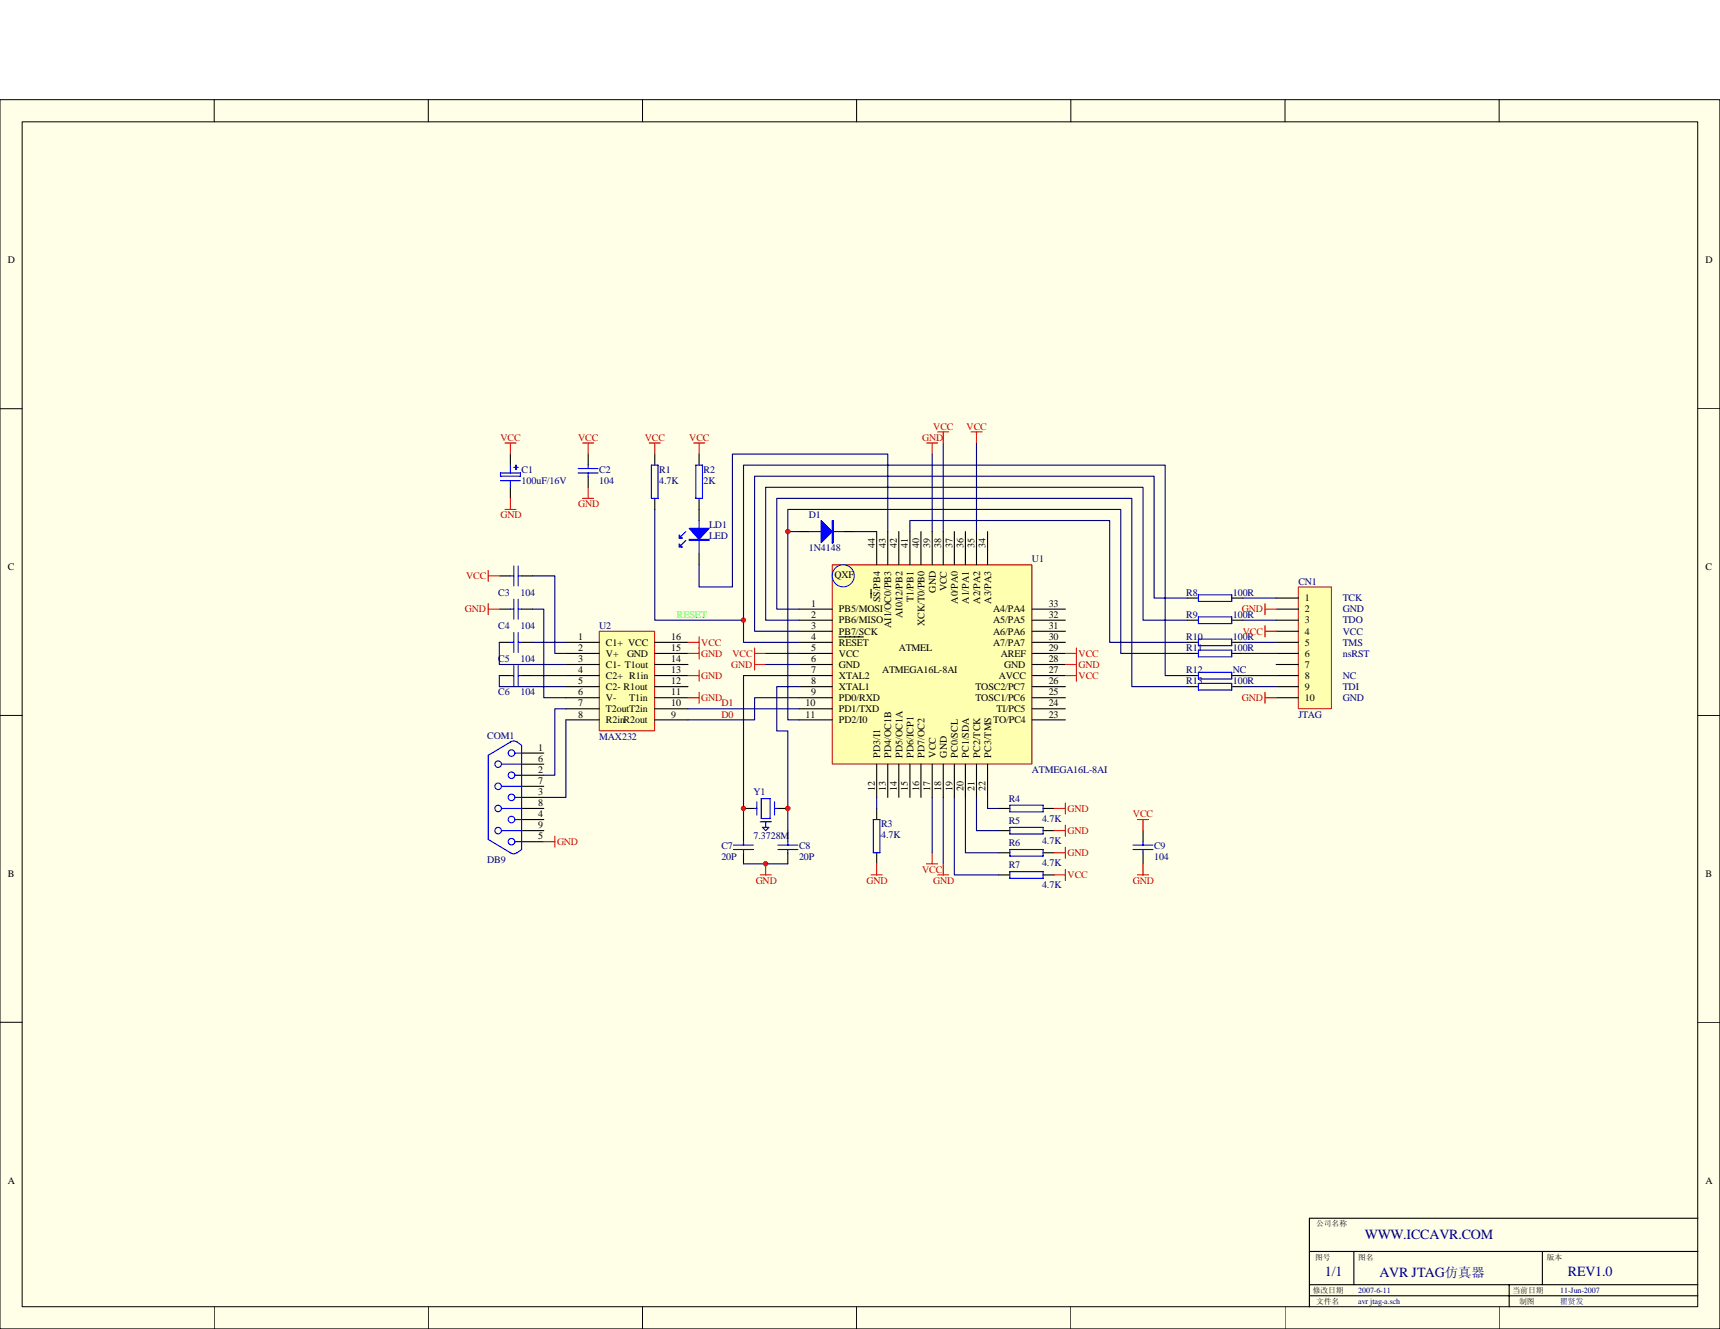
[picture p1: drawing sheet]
<svg xmlns="http://www.w3.org/2000/svg" width="279mm" height="216mm" viewBox="0 0 279 216" stroke-linecap="round" stroke-linejoin="round" font-family="sans-serif">
<path d="M0 16.2h279.4v199.7h-279.4z" fill="#ffffe8"/>
<g fill="none" stroke="#000" stroke-width=".16">
<path d="M0 16.2h279.4v199.7h-279.4zM3.6 19.8h272.2v192.5h-272.2zM34.8 16.2v3.6M69.6 16.2v3.6M104.4 16.2v3.6M139.1 16.2v3.6M173.9 16.2v3.6M208.7 16.2v3.6M243.5 16.2v3.6M0 66.4h3.6M275.8 66.4h3.6M0 116.2h3.6"/>
<path d="M275.8 116.2h3.6M0 166.1h3.6M275.8 166.1h3.6M34.8 212.3v3.6M69.6 212.3v3.6M104.4 212.3v3.6M139.1 212.3v3.6M173.9 212.3v3.6M208.7 212.3v3.6M243.5 212.3v3.6"/>
</g>
<path d="M275.8 197.9h-63.1v14.4M212.7 210.5h63.1M212.7 208.7h63.1M212.7 203.3h63.1M219.9 203.3v5.4M245.2 208.7v3.6M250.5 203.3v5.4" fill="none" stroke="#000" stroke-width=".18"/>
<path d="M210.9 95.4h5.4v19.7h-5.4z" fill="#ffffb0"/>
<path d="M210.9 95.4h5.4v19.7h-5.4z" fill="none" stroke="#800000" stroke-width=".16"/>
<g fill="none" stroke="#000" stroke-width=".18">
<path d="M207.3 97.2h3.6M207.3 99h3.6M207.3 100.8h3.6M207.3 102.6h3.6M207.3 104.4h3.6M207.3 106.2h3.6M207.3 107.9h3.6M207.3 109.7h3.6M207.3 111.5h3.6M207.3 113.3h3.6M84.7 131.3h3.6M84.7 122.3h3.6"/>
<path d="M84.7 124.1h3.6M84.7 125.9h3.6M84.7 127.7h3.6M84.7 129.5h3.6M84.7 133.1h3.6M84.7 134.9h3.6M84.7 136.7h3.6M120.8 134.9v1.8M120.8 138.5v1.8M120.8 131.3h1.8M126.2 131.3h1.8M128 134.9v1.8"/>
<path d="M128 138.5v1.8"/>
</g>
<g fill="none" stroke="#00f" stroke-width=".18">
<path d="M81.5 131.3h3.2M81.5 134.9h3.2M81.5 127.7h3.2M81.5 124.1h3.2M83.7 136.7h1M83.7 133.1h1M83.7 129.5h1M83.7 125.9h1M83.7 122.3h1M84 120.5l-.4-.1h-.5l-3.8 2.3v13.7l3.8 2.2 .5 .1 .4-.2M84 120.5l.7 .6v16.9l-.7 .5M119.1 137.3h3.3"/>
<path d="M119.1 138h3.3M120.8 136.7v.6M120.8 138v.5M122.6 131.3h.3M122.9 130.3v2.1M123.5 133.5h1.8M123.7 129.7h1.4v3.3h-1.4zM123.8 134.4h1.1l-.5 .5zM124.4 133.5v.9M125.8 130.3v2.1M125.8 131.3h.4M126.4 137.3h3.2"/>
<path d="M126.4 138h3.2M128 136.7v.6M128 138v.5"/>
<circle cx="80.9" cy="127.7" r=".53"/>
<circle cx="80.9" cy="124.1" r=".53"/>
<circle cx="80.9" cy="131.3" r=".53"/>
<circle cx="80.9" cy="134.9" r=".53"/>
<circle cx="83.1" cy="129.5" r=".54"/>
<circle cx="83.1" cy="125.9" r=".54"/>
<circle cx="83.1" cy="136.7" r=".54"/>
<circle cx="83.1" cy="133.1" r=".54"/>
<circle cx="83.1" cy="122.3" r=".54"/>
</g>
<path d="M120.8 140.3h7.2" fill="none" stroke="#000080" stroke-width=".18"/>
<path d="M112.7 72h1.8M113.6 72v1.8M123.5 142.1h1.8M124.4 140.3v1.8" fill="none" stroke="#f00" stroke-width=".18"/>
<path d="M97.4 102.6h8.9v16.1h-8.9z" fill="#ffffb0"/>
<path d="M97.3 102.6h9v16.1h-9z" fill="none" stroke="#800000" stroke-width=".16"/>
<g fill="none" stroke="#000" stroke-width=".18">
<path d="M82.9 73.8v1.8M82.9 79.2v1.8M95.5 73.8v1.8M95.5 77.4v1.8M113.6 73.8v1.8M81.1 99h1.8M81.1 93.6h1.8M84.7 99h1.8M84.7 93.6h1.8M113.6 81v3.6M113.6 90v1.8M81.1 104.4h1.8"/>
<path d="M81.1 109.7h1.8M84.7 104.4h1.8M84.7 109.7h1.8M91.9 104.4h5.4M91.9 106.2h5.4M91.9 107.9h5.4M91.9 109.7h5.4M91.9 111.5h5.4M91.9 113.3h5.4M91.9 115.1h5.4M91.9 116.9h5.4M106.4 104.4h5.4"/>
<path d="M106.4 106.2h5.4M106.4 107.9h5.4M106.4 109.7h5.4M106.4 111.5h5.4M106.4 113.3h5.4M106.4 115.1h5.4M106.4 116.9h5.4"/>
</g>
<g fill="none" stroke="#00f" stroke-width=".18">
<path d="M81.3 76.8h3.2v.6h-3.2zM81.3 78.1h3.2M82.9 75.6v1.2M82.9 78.1v1.1M83.5 75.9h.7M83.8 75.6v.7M93.9 76.8h3.3M93.9 76.1h3.3M95.5 75.6v.5M95.5 76.8v.6M113 75.6h1.1v5.4h-1.1zM82.9 99h.6"/>
<path d="M82.9 93.6h.6M83.5 91.9v3.3M83.5 97.3v3.3M84.2 91.9v3.3M84.2 97.3v3.3M84.2 99h.5M84.2 93.6h.5M111.4 87.8l-.7 .7M111.4 86.4l-.7 .7M113.6 84.6v5.4M82.9 104.4h.6M82.9 109.7h.6"/>
<path d="M83.5 102.7v3.3M83.5 108.1v3.3M84.2 104.4h.5M84.2 102.7v3.3M84.2 108.1v3.3M84.2 109.7h.5"/>
</g>
<path d="M86.5 93.6h3.6v12.6h1.8M86.5 99h1.8v14.3h3.6M81.1 104.4v3.5h10.8M81.1 109.7v1.8h10.8M86.5 104.4h5.4M86.5 109.7h5.4M111.8 115.1h18" fill="none" stroke="#000080" stroke-width=".18"/>
<g fill="none" stroke="#f00" stroke-width=".18">
<path d="M82 72h1.8M82.9 72v1.8M94.6 72h1.8M95.5 72v1.8M95.5 79.2v1.8M79.3 92.7v1.8M79.3 98.1v1.8M79.3 93.6h1.8M79.3 99h1.8M82 82.8h1.8M82.9 81v1.8M94.6 81h1.8"/>
<path d="M111.8 104.4h1.8M111.8 106.2h1.8M111.8 109.7h1.8M111.8 113.3h1.8M113.6 103.5v3.6M113.6 108.9v1.8M113.6 112.5v1.8M88.3 136.7h1.8M90.1 135.8v1.8"/>
</g>
<g fill="#00f" stroke="#00f" stroke-width=".18">
<path d="M112 85.8h3.2l-1.6 1.8z"/>
<path d="M110.3 88.3l.5 .6h-.5z"/>
<path d="M110.3 86.9l.5 .5h-.5z"/>
<path d="M112 87.6h3.2v.2h-3.2z" fill-rule="evenodd"/>
</g>
<path d="M135.2 91.8h32.4v32.3h-32.4z" fill="#ffffb0"/>
<path d="M135.2 91.8h32.4v32.3h-32.4z" fill="none" stroke="#800000" stroke-width=".16"/>
<g fill="none" stroke="#000" stroke-width=".18">
<path d="M129.8 99h5.4M141.5 95.7v1.5M142.4 86.4v5.4M144.2 86.4v5.4M146 86.4v5.4M147.8 86.4v5.4M149.6 86.4v5.4M151.4 86.4v5.4M153.2 86.4v5.4M155 86.4v5.4M156.8 86.4v5.4M158.6 86.4v5.4"/>
<path d="M160.4 86.4v5.4"/>
</g>
<circle cx="137" cy="93.5" r="1.79" fill="#ffffb0" stroke="#00f" stroke-width=".16"/>
<g fill="none" stroke="#000" stroke-width=".18">
<path d="M106.4 73.8v1.8M106.4 81v1.8M129.8 86.4h1.8M137 86.4h1.8M167.6 99h5.5M192.9 97.2h1.8M200.1 97.2h1.8M129.8 100.8h5.4M129.8 102.6h5.4M129.8 104.4h5.4M129.8 106.2h5.4M129.8 107.9h5.4"/>
<path d="M129.8 109.7h5.4M129.8 111.5h5.4M129.8 113.3h5.4M129.8 115.1h5.4M129.8 116.9h5.4M136.3 103.5h4M167.6 100.8h5.5M167.6 102.6h5.5M167.6 104.4h5.5M167.6 106.2h5.5M167.6 107.9h5.5M167.6 109.7h5.5"/>
<path d="M167.6 111.5h5.5M167.6 113.3h5.5M167.6 115.1h5.5M167.6 116.9h5.5M192.9 100.8h1.8M192.9 104.4h1.8M192.9 106.2h1.8M192.9 109.7h1.8M192.9 111.5h1.8M200.1 100.8h1.8M200.1 104.4h1.8M200.1 106.2h1.8"/>
<path d="M200.1 109.7h1.8M200.1 111.5h1.8M142.4 124.1v5.4M142.4 131.3v1.8M142.4 138.5v1.8M144.2 124.1v5.4M146 124.1v5.4M147.8 124.1v5.4M149.6 124.1v5.4M151.4 124.1v5.4M153.2 124.1v5.4M155 124.1v5.4"/>
<path d="M156.8 124.1v5.4M158.6 124.1v5.4M160.4 124.1v5.4M162.2 131.3h1.8M162.2 134.9h1.8M162.2 138.5h1.8M169.4 131.3h1.8M169.4 134.9h1.8M169.4 138.5h1.8M185.7 134.9v1.8M185.7 138.5v1.8M162.2 142.1h1.8"/>
<path d="M169.4 142.1h1.8"/>
</g>
<g fill="none" stroke="#f00" stroke-width=".18">
<path d="M105.5 72h1.8M106.4 72v1.8M150.5 72h1.8M151.4 72v1.8M152.3 70.2h1.8M153.2 70.2v1.8M157.7 70.2h1.8M158.6 70.2v1.8M205.5 98.1v1.8M205.5 99h1.8M122.6 105.3v3.6M122.6 106.2h1.8"/>
<path d="M122.6 107.9h1.8M173.1 106.2h1.8M173.1 107.9h1.8M173.1 109.7h1.8M174.9 105.3v5.4M205.5 101.7v1.8M205.5 112.5v1.8M205.5 102.6h1.8M205.5 113.3h1.8M151.4 138.5v1.8M171.2 131.3h1.9M171.2 134.9h1.9"/>
<path d="M171.2 138.5h1.9M173.1 130.5v1.7M173.1 134v1.8M173.1 137.6v1.8M184.8 133.1h1.8M185.7 133.1v1.8M141.5 142.1h1.8M142.4 140.3v1.8M150.5 140.3h1.8M152.3 142.1h1.8M153.2 140.3v1.8M171.2 142.1h1.9"/>
<path d="M173.1 141.2v1.8M184.8 142.1h1.8M185.7 140.3v1.8"/>
</g>
<g fill="none" stroke="#00f" stroke-width=".18">
<path d="M105.8 75.6h1.1v5.4h-1.1zM131.6 86.4h5.4M194.7 96.6h5.4v1.1h-5.4zM194.7 100.2h5.4v1.1h-5.4zM194.7 103.8h5.4v1.1h-5.4zM194.7 105.6h5.4v1.1h-5.4zM194.7 109.2h5.4v1.1h-5.4zM194.7 111h5.4v1.1h-5.4zM141.9 133.1h1v5.4h-1zM164 130.8h5.4v1.1h-5.4zM164 134.4h5.4v1.1h-5.4zM164 138h5.4v1.1h-5.4z"/>
<path d="M184 138h3.3M184 137.3h3.3M185.7 136.7v.6M185.7 138v.5M164 141.6h5.4v1.1h-5.4z"/>
</g>
<g fill="none" stroke="#000080" stroke-width=".18">
<path d="M151.4 73.8v12.6M153.2 72v14.4M158.6 72v14.4M106.4 82.8v18h14.4M128 86.4h1.8M129.8 99h-3.6v-18h57.7v30.5h9M138.8 86.4h3.6M144.2 86.4v-12.6h-25.2v21.6h-5.4v-3.6M147.8 86.4v-1.8h32.5v19.8h12.6M192.9 97.2h-5.4v-19.8h-64.9v25.2h7.2M201.9 97.2h5.4M91.9 116.9v12.6h-3.6"/>
<path d="M91.9 115.1h-1.8v10.8h-1.8M124.4 106.2h5.4M124.4 107.9h5.4M129.8 113.3h-7.2v3.6h-10.8M129.8 109.7h-9v25.2M129.8 111.5h-3.6v7.2h1.8v16.2M129.8 100.8h-5.4v-21.6h61.3v21.6h7.2M129.8 104.4h-9v-28.8h68.5v34.1h3.6M192.9 106.2h-10.8v-23.4h-54.1v34.1h1.8M201.9 106.2h5.4M201.9 100.8h5.4M201.9 104.4h5.4"/>
<path d="M201.9 109.7h5.4M201.9 111.5h5.4M142.4 129.5v1.8M151.4 129.5v9M153.2 129.5v10.8M155 129.5v12.6h7.2M156.8 129.5v9h5.4M158.6 129.5v5.4h3.6M160.4 129.5v1.8h1.8"/>
</g>
<g fill="#00f" stroke="#00f" stroke-width=".18">
<path d="M133.4 84.6l1.8 1.8-1.8 1.8z"/>
<path d="M135.2 84.6v3.6h.2v-3.6z" fill-rule="evenodd"/>
</g>
<g fill="#800000" stroke="#800000" stroke-width=".16">
<circle cx="124.4" cy="140.3" r=".35"/>
<circle cx="128" cy="86.3" r=".36"/>
<circle cx="120.8" cy="100.7" r=".35"/>
<circle cx="120.8" cy="131.3" r=".35"/>
<circle cx="128" cy="131.3" r=".36"/>
</g>
<g font-size="2.3" fill="#000080">
<text x="221.7" y="201.3">WWW.ICCAVR.COM</text>
<text x="215.2" y="207.3">1/1</text>
<text x="224.1" y="207.4">AVR JTAG仿真器</text>
<text x="254.7" y="207.3">REV1.0</text>
</g>
<g font-size="1.6">
<text x="1.3" y="42.8">D</text>
<text x="277.1" y="42.8">D</text>
<text x="142.1" y="89.1" transform="rotate(-90 142.1 89.1)">44</text>
<text x="143.9" y="89.1" transform="rotate(-90 143.9 89.1)">43</text>
<text x="145.7" y="89.1" transform="rotate(-90 145.7 89.1)">42</text>
<text x="147.5" y="89.1" transform="rotate(-90 147.5 89.1)">41</text>
<text x="149.3" y="89.1" transform="rotate(-90 149.3 89.1)">40</text>
<text x="151.1" y="89.1" transform="rotate(-90 151.1 89.1)">39</text>
<text x="152.9" y="89.1" transform="rotate(-90 152.9 89.1)">38</text>
<text x="154.7" y="89.1" transform="rotate(-90 154.7 89.1)">37</text>
<text x="156.5" y="89.1" transform="rotate(-90 156.5 89.1)">36</text>
<text x="158.3" y="89.1" transform="rotate(-90 158.3 89.1)">35</text>
<text x="160.1" y="89.1" transform="rotate(-90 160.1 89.1)">34</text>
<text x="1.3" y="92.6">C</text>
<text x="135.6" y="93.9">QXF</text>
<text x="277.1" y="92.6">C</text>
<text x="131.8" y="98.6">1</text>
<text x="131.8" y="100.4">2</text>
<text x="136.3" y="99.5">PB5/MOSI</text>
<text x="136.3" y="101.3">PB6/MISO</text>
<text x="143" y="97.9" transform="rotate(-90 143 97.9)">SS/PB4</text>
<text x="146.6" y="100.4" transform="rotate(-90 146.6 100.4)">AI0/I2/PB2</text>
<text x="148.4" y="97.9" transform="rotate(-90 148.4 97.9)">T1/PB1</text>
<text x="150.2" y="101.7" transform="rotate(-90 150.2 101.7)">XCK/T0/PB0</text>
<text x="152" y="96.3" transform="rotate(-90 152 96.3)">GND</text>
<text x="153.8" y="96.1" transform="rotate(-90 153.8 96.1)">VCC</text>
<text x="155.6" y="98.1" transform="rotate(-90 155.6 98.1)">A0/PA0</text>
<text x="157.4" y="98.1" transform="rotate(-90 157.4 98.1)">A1/PA1</text>
<text x="159.2" y="98.1" transform="rotate(-90 159.2 98.1)">A2/PA2</text>
<text x="161" y="98.1" transform="rotate(-90 161 98.1)">A3/PA3</text>
<text x="161.3" y="101.3">A5/PA5</text>
<text x="161.3" y="99.5">A4/PA4</text>
<text x="170.3" y="100.4">32</text>
<text x="170.3" y="98.6">33</text>
<text x="212" y="97.7">1</text>
<text x="212" y="99.5">2</text>
<text x="212" y="101.3">3</text>
<text x="93.9" y="104">1</text>
<text x="93.9" y="105.8">2</text>
<text x="93.9" y="107.6">3</text>
<text x="98.4" y="104.9">C1+ VCC</text>
<text x="98.4" y="106.7">V+</text>
<text x="101.9" y="106.7">GND</text>
<text x="109.1" y="105.8">15</text>
<text x="109.1" y="107.6">14</text>
<text x="109.1" y="104">16</text>
<text x="131.8" y="102.2">3</text>
<text x="131.8" y="104">4</text>
<text x="131.8" y="105.8">5</text>
<text x="131.8" y="107.6">6</text>
<text x="136.3" y="103.1">PB7/SCK</text>
<text x="136.3" y="104.9">RESET</text>
<text x="136.3" y="106.7">VCC</text>
<text x="144.8" y="102" transform="rotate(-90 144.8 102)">AI1/OC0/PB3</text>
<text x="146" y="105.8">ATMEL</text>
<text x="161.3" y="104.9">A7/PA7</text>
<text x="161.3" y="103.1">A6/PA6</text>
<text x="162.6" y="106.7">AREF</text>
<text x="170.3" y="104">30</text>
<text x="170.3" y="102.2">31</text>
<text x="170.3" y="105.8">29</text>
<text x="170.3" y="107.6">28</text>
<text x="212" y="103.1">4</text>
<text x="212" y="104.9">5</text>
<text x="212" y="106.7">6</text>
<text x="93.9" y="109.4">4</text>
<text x="93.9" y="111.2">5</text>
<text x="93.9" y="113">6</text>
<text x="98.4" y="108.5">C1- T1out</text>
<text x="98.4" y="110.3">C2+ R1in</text>
<text x="98.4" y="112.1">C2- R1out</text>
<text x="98.4" y="113.9">V-</text>
<text x="102.2" y="113.9">T1in</text>
<text x="109.1" y="111.2">12</text>
<text x="109.1" y="113">11</text>
<text x="109.1" y="109.4">13</text>
<text x="131.8" y="109.4">7</text>
<text x="131.8" y="111.2">8</text>
<text x="131.8" y="113">9</text>
<text x="136.3" y="108.5">GND</text>
<text x="136.3" y="110.3">XTAL2</text>
<text x="136.3" y="112.1">XTAL1</text>
<text x="136.3" y="113.9">PD0/RXD</text>
<text x="143.3" y="109.4">ATMEGA16L-8AI</text>
<text x="158.5" y="113.9">TOSC1/PC6</text>
<text x="158.5" y="112.1">TOSC2/PC7</text>
<text x="162.2" y="110.3">AVCC</text>
<text x="163.1" y="108.5">GND</text>
<text x="170.3" y="113">25</text>
<text x="170.3" y="111.2">26</text>
<text x="170.3" y="109.4">27</text>
<text x="212" y="108.5">7</text>
<text x="212" y="110.3">8</text>
<text x="212" y="112.1">9</text>
<text x="212" y="113.9">10</text>
<text x="93.9" y="114.8">7</text>
<text x="93.9" y="116.6">8</text>
<text x="98.4" y="115.7">T2outT2in</text>
<text x="98.4" y="117.5">R2inR2out</text>
<text x="109.1" y="116.6">9</text>
<text x="109.1" y="114.8">10</text>
<text x="130.9" y="114.8">10</text>
<text x="130.9" y="116.6">11</text>
<text x="136.3" y="115.7">PD1/TXD</text>
<text x="136.3" y="117.5">PD2/I0</text>
<text x="161.3" y="117.5">TO/PC4</text>
<text x="161.9" y="115.7">TI/PC5</text>
<text x="170.3" y="116.6">23</text>
<text x="170.3" y="114.8">24</text>
<text x="87.4" y="122">1</text>
<text x="87.4" y="123.8">6</text>
<text x="87.4" y="125.6">2</text>
<text x="143" y="123.1" transform="rotate(-90 143 123.1)">PD3/I1</text>
<text x="144.8" y="123.1" transform="rotate(-90 144.8 123.1)">PD4/OC1B</text>
<text x="146.6" y="123.1" transform="rotate(-90 146.6 123.1)">PD5/OC1A</text>
<text x="148.4" y="123.1" transform="rotate(-90 148.4 123.1)">PD6/ICP1</text>
<text x="150.2" y="123.1" transform="rotate(-90 150.2 123.1)">PD7/OC2</text>
<text x="152" y="123.1" transform="rotate(-90 152 123.1)">VCC</text>
<text x="153.8" y="123.1" transform="rotate(-90 153.8 123.1)">GND</text>
<text x="155.6" y="123.1" transform="rotate(-90 155.6 123.1)">PC0/SCL</text>
<text x="157.4" y="123.1" transform="rotate(-90 157.4 123.1)">PC1/SDA</text>
<text x="159.2" y="123.1" transform="rotate(-90 159.2 123.1)">PC2/TCK</text>
<text x="161" y="123.1" transform="rotate(-90 161 123.1)">PC3/TMS</text>
<text x="87.4" y="127.4">7</text>
<text x="87.4" y="129.2">3</text>
<text x="87.4" y="131">8</text>
<text x="142.1" y="128.5" transform="rotate(-90 142.1 128.5)">12</text>
<text x="143.9" y="128.5" transform="rotate(-90 143.9 128.5)">13</text>
<text x="145.7" y="128.5" transform="rotate(-90 145.7 128.5)">14</text>
<text x="147.5" y="128.5" transform="rotate(-90 147.5 128.5)">15</text>
<text x="149.3" y="128.5" transform="rotate(-90 149.3 128.5)">16</text>
<text x="151.1" y="128.5" transform="rotate(-90 151.1 128.5)">17</text>
<text x="152.9" y="128.5" transform="rotate(-90 152.9 128.5)">18</text>
<text x="154.7" y="128.5" transform="rotate(-90 154.7 128.5)">19</text>
<text x="156.5" y="128.5" transform="rotate(-90 156.5 128.5)">20</text>
<text x="158.3" y="128.5" transform="rotate(-90 158.3 128.5)">21</text>
<text x="160.1" y="128.5" transform="rotate(-90 160.1 128.5)">22</text>
<text x="87.4" y="132.8">4</text>
<text x="87.4" y="134.6">9</text>
<text x="87.4" y="136.4">5</text>
<text x="1.3" y="142.5">B</text>
<text x="277.1" y="142.5">B</text>
<text x="1.3" y="192.3">A</text>
<text x="277.1" y="192.3">A</text>
</g>
<g font-size="1.6" fill="#f00">
<text x="81.3" y="71.6">VCC</text>
<text x="93.9" y="71.6">VCC</text>
<text x="104.7" y="71.6">VCC</text>
<text x="112" y="71.6">VCC</text>
<text x="149.8" y="71.6">GND</text>
<text x="151.6" y="69.8">VCC</text>
<text x="157" y="69.8">VCC</text>
<text x="93.9" y="82.4">GND</text>
<text x="81.3" y="84.2">GND</text>
<text x="75.7" y="94.1">VCC</text>
<text x="75.5" y="99.5">GND</text>
<text x="201.7" y="99.5">GND</text>
<text x="113.9" y="104.9">VCC</text>
<text x="113.9" y="106.7">GND</text>
<text x="119" y="106.7">VCC</text>
<text x="175.2" y="106.7">VCC</text>
<text x="201.9" y="103.1">VCC</text>
<text x="113.9" y="110.3">GND</text>
<text x="113.9" y="113.9">GND</text>
<text x="118.8" y="108.5">GND</text>
<text x="175.2" y="108.5">GND</text>
<text x="175.2" y="110.3">VCC</text>
<text x="201.7" y="113.9">GND</text>
<text x="173.4" y="131.9">GND</text>
<text x="90.5" y="137.3">GND</text>
<text x="173.4" y="135.5">GND</text>
<text x="184" y="132.8">VCC</text>
<text x="122.8" y="143.6">GND</text>
<text x="140.8" y="143.6">GND</text>
<text x="149.8" y="141.8">VCC</text>
<text x="151.6" y="143.6">GND</text>
<text x="173.4" y="139.1">GND</text>
<text x="173.4" y="142.7">VCC</text>
<text x="184" y="143.6">GND</text>
</g>
<g font-size="1.6" fill="#000080">
<text x="84.7" y="76.8">C1</text>
<text x="97.3" y="76.8">C2</text>
<text x="107.1" y="76.8">R1</text>
<text x="114.3" y="76.8">R2</text>
<text x="84.7" y="78.6">100uF/16V</text>
<text x="97.3" y="78.6">104</text>
<text x="107.1" y="78.6">4.7K</text>
<text x="114.3" y="78.6">2K</text>
<text x="115.2" y="85.8">LD1</text>
<text x="115.2" y="87.6">LED</text>
<text x="131.4" y="84.2">D1</text>
<text x="131.4" y="89.6">1N4148</text>
<text x="167.6" y="91.4">U1</text>
<text x="210.9" y="95">CN1</text>
<text x="80.9" y="96.8">C3</text>
<text x="84.5" y="96.8">104</text>
<text x="192.7" y="100.4">R9</text>
<text x="192.7" y="96.8">R8</text>
<text x="200.3" y="100.4">100R</text>
<text x="200.3" y="96.8">100R</text>
<text x="218.1" y="97.7">TCK</text>
<text x="218.1" y="99.5">GND</text>
<text x="218.1" y="101.3">TDO</text>
<text x="80.9" y="107.6">C5</text>
<text x="80.9" y="102.2">C4</text>
<text x="84.5" y="107.6">104</text>
<text x="84.5" y="102.2">104</text>
<text x="97.3" y="102.2">U2</text>
<text x="192.7" y="105.8">R11</text>
<text x="192.7" y="104">R10</text>
<text x="200.3" y="105.8">100R</text>
<text x="200.3" y="104">100R</text>
<text x="218.1" y="103.1">VCC</text>
<text x="218.1" y="104.9">TMS</text>
<text x="218.1" y="106.7">nsRST</text>
<text x="80.9" y="113">C6</text>
<text x="84.5" y="113">104</text>
<text x="192.7" y="109.4">R12</text>
<text x="192.7" y="111.2">R13</text>
<text x="200.3" y="109.4">NC</text>
<text x="200.3" y="111.2">100R</text>
<text x="218.1" y="113.9">GND</text>
<text x="218.1" y="110.3">NC</text>
<text x="218.1" y="112.1">TDI</text>
<text x="79.1" y="120">COM1</text>
<text x="210.9" y="116.6">JTAG</text>
<text x="97.3" y="120.2">MAX232</text>
<text x="167.6" y="125.6">ATMEGA16L-8AI</text>
<text x="122.4" y="129.2">Y1</text>
<text x="163.9" y="130.2">R4</text>
<text x="117.2" y="138">C7</text>
<text x="122.4" y="136.4">7.3728M</text>
<text x="129.8" y="138">C8</text>
<text x="143.1" y="134.4">R3</text>
<text x="143.1" y="136.2">4.7K</text>
<text x="163.9" y="133.8">R5</text>
<text x="163.9" y="137.4">R6</text>
<text x="169.3" y="133.5">4.7K</text>
<text x="169.3" y="137.1">4.7K</text>
<text x="187.5" y="138">C9</text>
<text x="79.1" y="140.1">DB9</text>
<text x="117.2" y="139.8">20P</text>
<text x="129.8" y="139.8">20P</text>
<text x="163.9" y="141">R7</text>
<text x="169.3" y="140.7">4.7K</text>
<text x="187.5" y="139.8">104</text>
<text x="169.3" y="144.3">4.7K</text>
</g>
<text font-size="1.6" fill="#0f0" x="110" y="100.4">RESET</text>
<g font-size="1.6" fill="#800000">
<text x="117.2" y="114.8">D1</text>
<text x="117.2" y="116.6">D0</text>
</g>
<g font-size="1.3">
<text x="213.8" y="199.2">公司名称</text>
<text x="213.6" y="204.6">图号</text>
<text x="220.6" y="204.6">图名</text>
<text x="251.3" y="204.6">版本</text>
<text x="213.3" y="210">修改日期</text>
<text x="213.8" y="211.8">文件名</text>
<text x="245.7" y="210">当前日期</text>
<text x="246.8" y="211.8">制图</text>
</g>
<g font-size="1.3" fill="#000080">
<text x="220.6" y="211.8">avr jtag-a.sch</text>
<text x="220.6" y="210">2007-6-11</text>
<text x="253.4" y="210">11-Jun-2007</text>
<text x="253.4" y="211.8">瞿贤发</text>
</g>
</svg>
